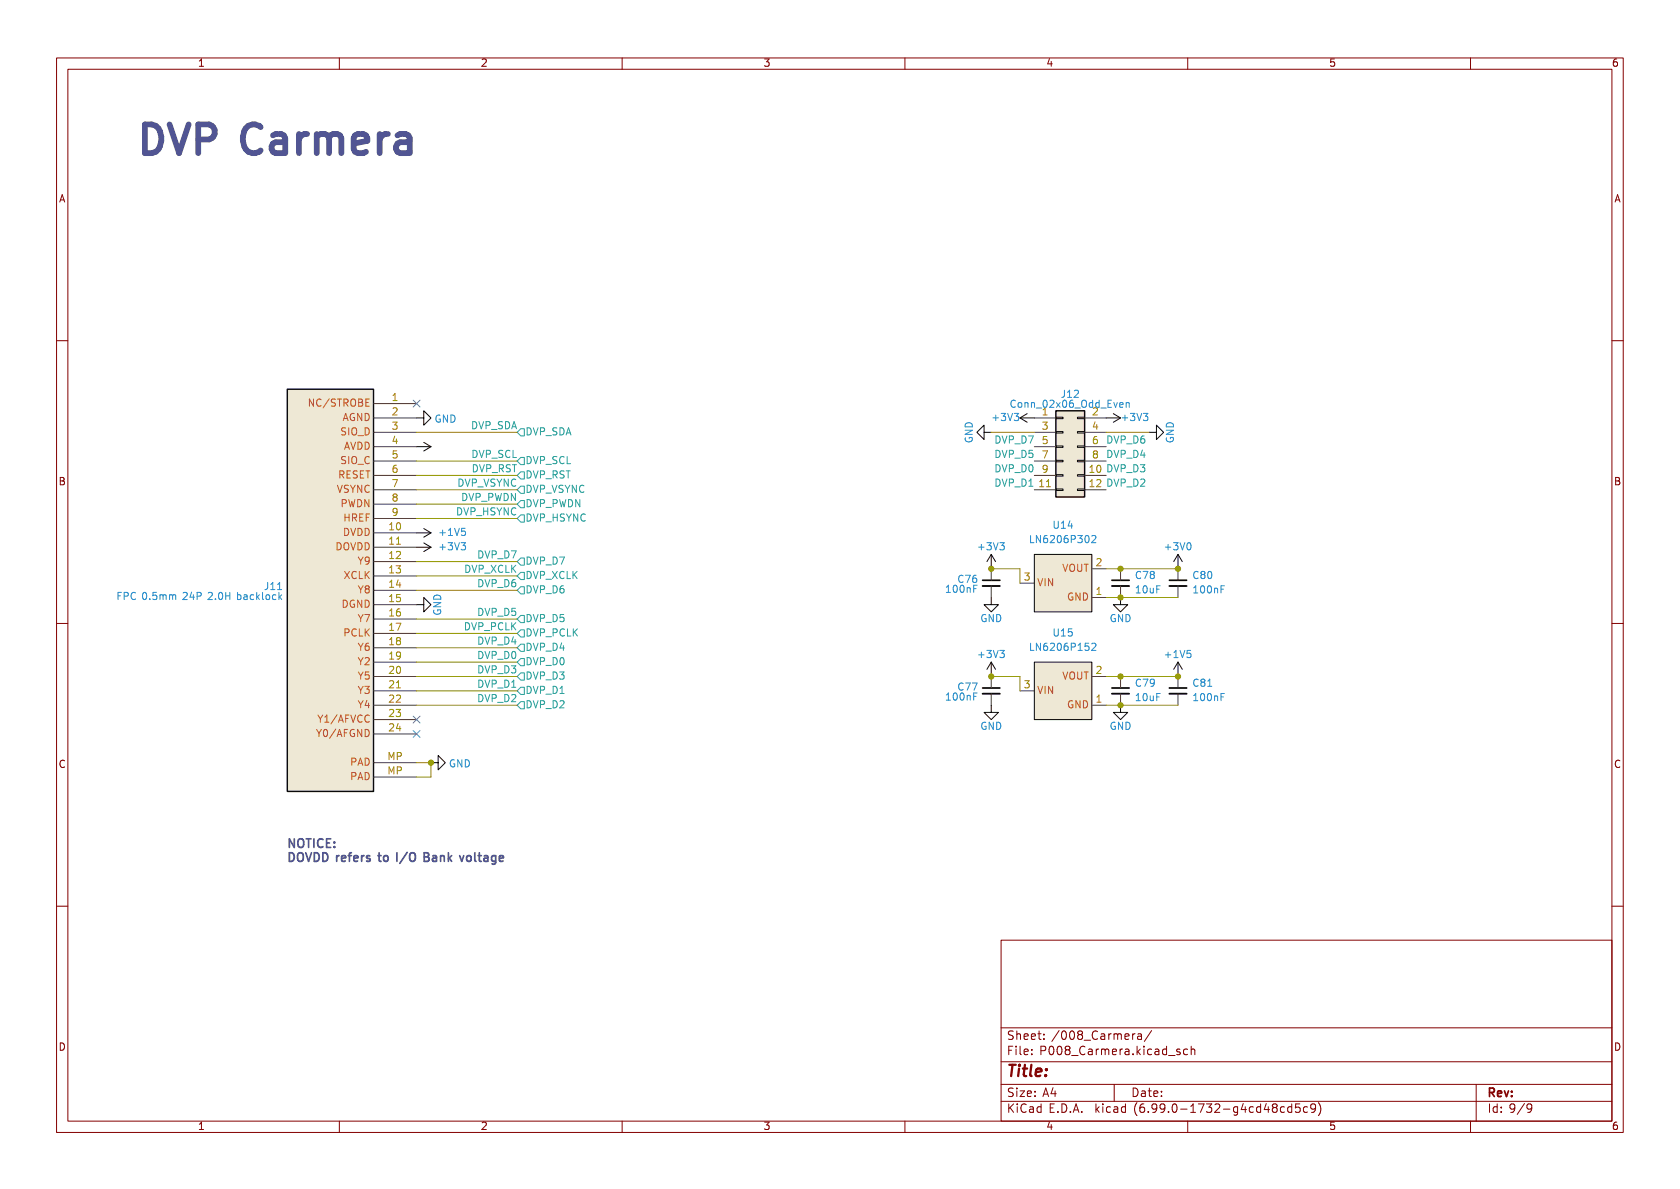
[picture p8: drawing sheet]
<svg xmlns="http://www.w3.org/2000/svg" width="297mm" height="210mm" viewBox="0 0 297 210" stroke-linecap="round" stroke-linejoin="round" font-family="sans-serif">
<g fill="none" stroke="#840000" stroke-width=".18">
<path d="M10 10.2h277v190.1h-277zM12 12.2h273v186.1h-273zM60 10.2v2M110 10.2v2M160 10.2v2M210 10.2v2M260 10.2v2M10 60.2h2M285 60.2h2M10 110.2h2M285 110.2h2M10 160.2h2"/>
<path d="M177 166.3h108v32h-108zM285 160.2h2M60 198.3v2M110 198.3v2M160 198.3v2M177 194.8h108M177 191.8h108M177 187.8h108M177 181.8h108M185.8 193.4h1M186.5 192.9v1M197 191.8v3"/>
<path d="M199.1 182.8l.4 .1 .1 .3-.7 .1M199.5 183.7l-.4 .1M200.3 182.8v1M200.7 182.8l-.3 .1-.1 .2M201.2 182.9h.6v.9M201.8 183.2h-.5a.29 .29 0 0 0-.2 .3 .29 .29 0 0 0 .2 .3l.5-.1M203.6 182.2l-1.3 2M206.6 186.6h1.2M208.6 185.6l-.3-.1-.3 .2 .1 .2 .5 .2v.3h-.6M210 185.6l-.5-.1-.2 .3v.4l.1 .2h.6M210 198.3v2M210.6 185.6l.2-.1 .4 .1 .1 .9"/>
<path d="M210.6 185v1.5M223.9 195.1l-.4 1.1h1M224.2 195.7v1M225.2 195.8l-.2-.2 .2-.4h.3l.3 .3-.3 .3M225.2 195.8l-.2 .3v.5l.2 .1 .5-.1 .1-.2-.1-.4-.2-.2M225.2 195.8h.3M227.1 195.8l-.4-.1-.3 .3v.4l.1 .2h.6M228.4 195.8l-.4-.1-.3 .3v.4l.1 .2h.6M228.4 195.2v1.5M229.8 195.2h-.7l-.1 .7 .2-.1h.5l.2 .3-.1 .5-.2 .1-.6-.1M231.2 195.8l-.5-.1-.2 .3v.4l.1 .2h.6M232.6 195.8l-.3 .3h-.4l-.2-.3 .2-.5 .4-.1 .2 .1a.99 .99 0 0 1-.3 1.4h-.3"/>
<path d="M233.1 195a1.72 1.72 0 0 1 0 2.3M260 198.3v2M261 191.8v6.5M269.5 195.1l-1.2 2M270.8 195.8l-.3 .3h-.2l-.3-.3 .1-.5 .4-.1 .3 .1a.99 .99 0 0 1-.4 1.4h-.3"/>
</g>
<g fill="none" stroke="#0a0a0a" stroke-width=".18">
<path d="M73.7 73.9h1.2v1.3l1.3-1.3-1.3-1.3v1.3M73.7 79h2.5M74.9 78.2l1.3 .8M76.2 79l-1.3 .8M174 76.4v-1.2l-1.3 1.2 1.3 1.3v-1.3h1.3M180.3 73.9h2.6M180.3 73.9l1.3 .8M181.6 73.1l-1.3 .8M186.7 78.9h1.3v.2h-1.3zM186.7 76.3h1.3v.3h-1.3zM186.7 73.8h1.3v.2h-1.3zM190.5 78.9h1.3v.2h-1.3z"/>
<path d="M190.5 76.3h1.3v.3h-1.3zM190.5 73.8h1.3v.2h-1.3zM195.6 73.9h2.5M196.8 73.1l1.3 .8M198.1 73.9l-1.3 .8M203.2 76.4h1.3v-1.2l1.2 1.2-1.2 1.3v-1.3M73.7 96.8h2.5M73.7 94.2h2.5M74.9 96l1.3 .8M74.9 93.5l1.3 .7M76.2 96.8l-1.3 .7M76.2 94.2l-1.3 .8"/>
<path d="M175.3 98v2.6M175.3 98l-.8 1.3M175.3 98l.7 1.3M182.9 98h10.1v10.2h-10.1zM186.7 86.5h1.3v.2h-1.3zM186.7 83.9h1.3v.3h-1.3zM186.7 81.4h1.3v.3h-1.3zM190.5 86.5h1.3v.2h-1.3zM190.5 83.9h1.3v.3h-1.3zM190.5 81.4h1.3v.3h-1.3zM208.3 98v2.6M208.3 98l-.8 1.3"/>
<path d="M208.3 98l.7 1.3M73.7 106.9h1.2v1.3l1.3-1.3-1.3-1.2v1.2M175.3 105.7v1.2h1.2l-1.2 1.3-1.3-1.3h1.3M175.3 117.1l-.8 1.3M175.3 117.1v2.5M175.3 117.1l.7 1.3M182.9 117.1h10.1v10.1h-10.1zM198.1 105.7v1.2h1.3l-1.3 1.3-1.3-1.3h1.3M208.3 117.1l-.8 1.3M208.3 117.1v2.5M208.3 117.1l.7 1.3M76.2 134.9h1.3v1.2l1.2-1.2-1.2-1.3v1.3"/>
<path d="M175.3 124.7v1.3h1.2l-1.2 1.2-1.3-1.2h1.3M198.1 124.7v1.3h1.3l-1.3 1.2-1.3-1.2h1.3"/>
</g>
<path d="M173.7 103.6h3.1M196.6 103.6h3M206.8 103.6h3M173.7 122.7h3.1M196.6 122.7h3M206.8 122.7h3" fill="none" stroke="#0a0a0a" stroke-width=".33"/>
<path d="M173.7 102.6h3.1M196.6 102.6h3M206.8 102.6h3M173.7 121.7h3.1M196.6 121.7h3M206.8 121.7h3" fill="none" stroke="#0a0a0a" stroke-width=".3"/>
<g fill="none" stroke="#493f36" stroke-width=".18">
<path d="M66 73.9h7.7M66 76.4h7.7M66 79h7.7M66 71.4h7.7M182.9 73.9h3.8M182.9 76.4h3.8M182.9 79h3.8M191.8 73.9h3.8M191.8 76.4h3.8M191.8 79h3.8M66 84.1h7.7M66 86.6h7.7"/>
<path d="M66 81.5h7.7M66 94.2h7.7M66 96.8h7.7M66 99.3h7.7M66 89.1h7.7M66 91.7h7.7M182.9 84.1h3.8M182.9 86.6h3.8M182.9 81.5h3.8M191.8 84.1h3.8M191.8 86.6h3.8M191.8 81.5h3.8"/>
<path d="M66 101.8h7.7M66 104.4h7.7M66 106.9h7.7M66 109.5h7.7M66 112h7.7M66 114.5h7.7M66 117.1h7.7M66 119.6h7.7M175.3 100.6v2M175.3 103.6v2.1M175.3 119.6v2.1M180.3 103.1h2.6"/>
<path d="M193 105.7h2.6M193 100.6h2.6M193 119.6h2.6M198.1 100.6v2M198.1 103.6v2.1M198.1 119.6v2.1M208.3 100.6v2M208.3 103.6v2.1M208.3 119.6v2.1M66 122.2h7.7M66 124.7h7.7M66 127.2h7.7"/>
<path d="M66 129.8h7.7M66 134.9h7.7M66 137.4h7.7M175.3 122.7v2M180.3 122.2h2.6M193 124.7h2.6M198.1 122.7v2M208.3 122.7v2"/>
</g>
<g fill="#eee8d5" stroke="#eee8d5" stroke-width=".18">
<path d="M182.9 98h10.1v10.2h-10.1z"/>
<path d="M186.7 72.6h5.1v15.3h-5.1z"/>
<path d="M50.8 68.8h15.2v71.1h-15.2z"/>
<path d="M182.9 117.1h10.1v10.1h-10.1z"/>
</g>
<g fill="none" stroke="#268bd2" stroke-width=".18">
<path d="M199.1 71.2v.8M199.1 71.3l.2-.1h.3l.1 .8M182.2 94.7v1.3h.6M193.5 94.7l.3 .2-.1 .3-.7 .8h.8M20.9 105.4h.4M21.5 104.8h-.6v1.2M22 105.4h.4M22.4 104.8h-.4v1.2M48.8 105.2h-.4l-.2 .2 .1 .6h.5M49.3 104.8v1.2M49.4 105.5l.4 .5M49.8 105.2l-.5 .5"/>
<path d="M182.2 113.7v1.3h.6M193.5 113.7l.3 .3-.1 .3-.7 .7h.8"/>
</g>
<path d="M50.8 68.8h15.2v71.1h-15.2zM186.7 72.6h5.1v15.3h-5.1z" fill="none" stroke="#0a0a0a" stroke-width=".25"/>
<path d="M56 129l.4 .7" fill="none" stroke="#cb4b16" stroke-width=".18"/>
<g fill="none" stroke="#2aa198" stroke-width=".18">
<path d="M92.1 75.8h.6v1.3h-.6l-.7-.7zM91.4 86.6l.7-.6h.6v1.2h-.6zM92.1 80.9h.6v1.3h-.6l-.7-.7zM92.1 88.5h.6v1.3h-.6l-.7-.7zM92.1 83.4h.6v1.3h-.6l-.7-.6zM92.1 91.1h.6v1.2h-.6l-.7-.6zM92.1 98.7h.6v1.2h-.6l-.7-.6zM91.4 114.5l.7-.6h.6v1.3h-.6zM91.4 104.4l.7-.6h.6v1.2h-.6zM92.1 111.4h.6v1.2h-.6l-.7-.6zM92.1 116.5h.6v1.2h-.6l-.7-.6zM92.1 119h.6v1.3h-.6l-.7-.7z"/>
<path d="M92.1 101.2h.6v1.3h-.6l-.7-.7zM92.1 108.8h.6v1.3h-.6l-.7-.6zM92.1 124.1h.6v1.2h-.6l-.7-.6zM92.1 121.5h.6v1.3h-.6l-.7-.6z"/>
</g>
<path d="M26.8 22h-1.2v5.1h1.2" fill="none" stroke="#515593" stroke-width="1"/>
<path d="M85.6 151.4h.6l.1 .9M86.3 151.7h-.5a.3 .3 0 0 0-.3 .3 .3 .3 0 0 0 .3 .3l.5-.1M87.6 151.4l-.4-.1-.3 .3v.4l.2 .2h.5M87.6 151.3v1.2l-.2 .3h-.4M88.3 151.8l.7-.1-.1-.3-.4-.1-.2 .2 .1 .7h.5" fill="none" stroke="#515593" stroke-width=".3"/>
<g fill="none" stroke="#990" stroke-width=".18">
<path d="M73.7 76.4h17.7M175.3 76.4h7.6M195.6 76.4h7.6M73.7 84.1h17.7M73.7 81.5h17.7M73.7 89.1h17.7M73.7 99.3h17.7M73.7 91.7h17.7M73.7 86.6h17.7M73.7 114.5h17.7M73.7 117.1h17.7M73.7 119.6h17.7"/>
<path d="M73.7 104.4h17.7M73.7 109.5h17.7M73.7 112h17.7M73.7 101.8h17.7M175.3 119.6h5v2.6M175.3 100.6h5v2.5M195.6 119.6h12.7M195.6 100.6h12.7M195.6 105.7h12.7M73.7 134.9h2.5v2.5h-2.5M73.7 122.2h17.7M73.7 124.7h17.7"/>
<path d="M195.6 124.7h12.7"/>
</g>
<path d="M73.1 70.8l1.2 1.2M74.3 70.8l-1.2 1.2M73.1 126.6l1.2 1.3M73.1 129.2l1.2 1.2M74.3 126.6l-1.2 1.3M74.3 129.2l-1.2 1.2" fill="none" stroke="#6c71c4" stroke-width=".18"/>
<g fill="#859900" stroke="#859900" stroke-width=".18">
<circle cx="208.3" cy="100.6" r=".46"/>
<circle cx="198.1" cy="124.7" r=".46"/>
<circle cx="175.3" cy="100.6" r=".46"/>
<circle cx="198.1" cy="119.6" r=".46"/>
<circle cx="208.3" cy="119.6" r=".46"/>
<circle cx="175.3" cy="119.6" r=".46"/>
<circle cx="198.1" cy="105.7" r=".46"/>
<circle cx="198.1" cy="100.6" r=".46"/>
<circle cx="76.2" cy="134.9" r=".46"/>
</g>
<text font-size="7.1" fill="#515593" x="28.4" y="28.2">DVP Carmera</text>
<text font-size="2.8" fill="#840000" x="178" y="190.6">Title:</text>
<g font-size="2.1" fill="#515593">
<text x="50.8" y="150.2">NOTICE:</text>
<text x="50.8" y="152.6">DOVDD refers to I/O Bank voltage</text>
</g>
<g font-size="2.1" fill="#840000">
<text x="178" y="184">Sheet: /008_Carmera/</text>
<text x="178" y="186.7">File: P008_Carmera.kicad_sch</text>
<text x="178" y="196.9">KiCad E.D.A. kicad (6.99.0-1732-g4cd48cd5c9)</text>
<text x="178" y="194.1">Size: A4</text>
<text x="200" y="194.1">Date:</text>
<text x="263" y="194.1">Rev:</text>
<text x="263" y="196.9">Id: 9/9</text>
</g>
<g font-size="1.8" fill="#840000">
<text x="35" y="11.9">1</text>
<text x="85" y="11.9">2</text>
<text x="135" y="11.9">3</text>
<text x="185" y="11.9">4</text>
<text x="235" y="11.9">5</text>
<text x="285" y="11.9">6</text>
<text x="10.3" y="35.9">A</text>
<text x="285.3" y="35.9">A</text>
<text x="10.3" y="85.9">B</text>
<text x="285.3" y="85.9">B</text>
<text x="10.3" y="135.9">C</text>
<text x="285.3" y="135.9">C</text>
<text x="10.3" y="185.9">D</text>
<text x="285.3" y="185.9">D</text>
<text x="35" y="199.9">1</text>
<text x="85" y="199.9">2</text>
<text x="135" y="199.9">3</text>
<text x="185" y="199.9">4</text>
<text x="235" y="199.9">5</text>
<text x="285" y="199.9">6</text>
</g>
<g font-size="1.8" fill="#b58900">
<text x="69.4" y="71.1">1</text>
<text x="69.4" y="73.7">2</text>
<text x="69.4" y="76.2">3</text>
<text x="184.3" y="76.2">3</text>
<text x="193.2" y="76.2">4</text>
<text x="69.4" y="78.7">4</text>
<text x="69.4" y="81.3">5</text>
<text x="69.4" y="83.8">6</text>
<text x="184.3" y="78.7">5</text>
<text x="184.3" y="81.3">7</text>
<text x="184.3" y="83.8">9</text>
<text x="193.2" y="78.7">6</text>
<text x="193.2" y="81.3">8</text>
<text x="69.4" y="86.4">7</text>
<text x="69.4" y="88.9">8</text>
<text x="183.8" y="86.4">11</text>
<text x="68.9" y="94">10</text>
<text x="69.4" y="91.4">9</text>
<text x="68.9" y="96.5">11</text>
<text x="68.9" y="99.1">12</text>
<text x="68.9" y="101.6">13</text>
<text x="193.8" y="100.3">2</text>
<text x="68.9" y="104.1">14</text>
<text x="68.9" y="106.7">15</text>
<text x="181.1" y="102.9">3</text>
<text x="193.8" y="105.4">1</text>
<text x="68.9" y="109.2">16</text>
<text x="68.9" y="111.8">17</text>
<text x="68.9" y="114.3">18</text>
<text x="68.9" y="116.8">19</text>
<text x="68.9" y="119.4">20</text>
<text x="193.8" y="119.4">2</text>
<text x="68.9" y="121.9">21</text>
<text x="68.9" y="124.5">22</text>
<text x="181.1" y="121.9">3</text>
<text x="193.8" y="124.5">1</text>
<text x="68.9" y="127">23</text>
<text x="68.9" y="129.5">24</text>
<text x="68.5" y="134.6">MP</text>
<text x="68.5" y="137.2">MP</text>
</g>
<g font-size="1.8" fill="#268bd2">
<text x="187.8" y="70.4">J12</text>
<text x="76.8" y="74.8">GND</text>
<text x="175.7" y="74.5">+3V3</text>
<text x="179.2" y="72.2">Conn_02x06_Odd_Even</text>
<text x="184.3" y="73.7">1</text>
<text x="193.2" y="73.7">2</text>
<text x="198.6" y="74.5">+3V3</text>
<text x="172.1" y="78.4" transform="rotate(-90 172.1 78.4)">GND</text>
<text x="207.6" y="78.4" transform="rotate(-90 207.6 78.4)">GND</text>
<text x="77.9" y="94.9">+1V5</text>
<text x="186.3" y="93.6">U14</text>
<text x="77.9" y="97.4">+3V3</text>
<text x="173.2" y="97.4">+3V3</text>
<text x="182.7" y="96.1">LN6206P302</text>
<text x="206.2" y="97.4">+3V0</text>
<text x="22.5" y="106.2">FPC 0.5mm 24P 2.0H backlock</text>
<text x="46.9" y="104.4">J11</text>
<text x="167.5" y="104.9">100nF</text>
<text x="169.5" y="103.2">C76</text>
<text x="200.9" y="102.5">C78</text>
<text x="200.9" y="105">10uF</text>
<text x="211" y="102.5">C80</text>
<text x="211.2" y="105">100nF</text>
<text x="78.1" y="108.9" transform="rotate(-90 78.1 108.9)">GND</text>
<text x="173.3" y="110.1">GND</text>
<text x="186.3" y="112.6">U15</text>
<text x="196.2" y="110.1">GND</text>
<text x="173.2" y="116.5">+3V3</text>
<text x="182.7" y="115.2">LN6206P152</text>
<text x="206.2" y="116.5">+1V5</text>
<text x="167.5" y="124">100nF</text>
<text x="169.5" y="122.2">C77</text>
<text x="200.9" y="121.5">C79</text>
<text x="200.9" y="124.1">10uF</text>
<text x="211" y="121.5">C81</text>
<text x="211.2" y="124.1">100nF</text>
<text x="173.3" y="129.2">GND</text>
<text x="196.2" y="129.2">GND</text>
<text x="79.3" y="135.8">GND</text>
</g>
<g font-size="1.8" fill="#cb4b16">
<text x="55.1" y="72">NC/STROBE</text>
<text x="60.2" y="77.1">SIO_D</text>
<text x="60.3" y="74.5">AGND</text>
<text x="60.2" y="82.2">SIO_C</text>
<text x="60.5" y="79.6">AVDD</text>
<text x="59.4" y="87.2">VSYNC</text>
<text x="59.6" y="84.7">RESET</text>
<text x="60.1" y="89.8">PWDN</text>
<text x="60.5" y="94.9">DVDD</text>
<text x="60.7" y="92.3">HREF</text>
<text x="59.1" y="97.4">DOVDD</text>
<text x="63.4" y="99.9">Y9</text>
<text x="187.6" y="101.2">VOUT</text>
<text x="60.3" y="107.6">DGND</text>
<text x="60.7" y="102.5">XCLK</text>
<text x="63.4" y="105">Y8</text>
<text x="183.4" y="103.8">VIN</text>
<text x="188.6" y="106.3">GND</text>
<text x="60.7" y="112.6">PCLK</text>
<text x="63.4" y="110.1">Y7</text>
<text x="63.4" y="115.2">Y6</text>
<text x="63.4" y="117.7">Y2</text>
<text x="63.4" y="120.3">Y5</text>
<text x="63.4" y="122.8">Y3</text>
<text x="63.4" y="125.3">Y4</text>
<text x="183.4" y="122.8">VIN</text>
<text x="187.6" y="120.3">VOUT</text>
<text x="188.6" y="125.3">GND</text>
<text x="56.6" y="130.4">Y0/AFGND</text>
<text x="56.8" y="127.9">Y1/AFVCC</text>
<text x="61.8" y="135.5">PAD</text>
<text x="61.8" y="138">PAD</text>
</g>
<g font-size="1.8" fill="#2aa198">
<text x="83.1" y="76.1">DVP_SDA</text>
<text x="92.9" y="77.1">DVP_SDA</text>
<text x="83.3" y="83.7">DVP_RST</text>
<text x="83.3" y="81.2">DVP_SCL</text>
<text x="92.9" y="82.2">DVP_SCL</text>
<text x="176" y="78.6">DVP_D7</text>
<text x="176" y="81.2">DVP_D5</text>
<text x="176" y="83.7">DVP_D0</text>
<text x="192.7" y="83.8">10 DVP_D3</text>
<text x="195.6" y="81.2">DVP_D4</text>
<text x="195.6" y="78.6">DVP_D6</text>
<text x="80.7" y="86.3">DVP_VSYNC</text>
<text x="81.4" y="88.8">DVP_PWDN</text>
<text x="92.9" y="89.8">DVP_PWDN</text>
<text x="92.9" y="84.7">DVP_RST</text>
<text x="92.9" y="87.2">DVP_VSYNC</text>
<text x="176" y="86.3">DVP_D1</text>
<text x="192.7" y="86.4">12 DVP_D2</text>
<text x="80.6" y="91.3">DVP_HSYNC</text>
<text x="92.9" y="92.3">DVP_HSYNC</text>
<text x="82" y="101.5">DVP_XCLK</text>
<text x="84.6" y="99">DVP_D7</text>
<text x="92.9" y="99.9">DVP_D7</text>
<text x="84.6" y="104">DVP_D6</text>
<text x="92.9" y="105">DVP_D6</text>
<text x="92.9" y="102.5">DVP_XCLK</text>
<text x="82" y="111.7">DVP_PCLK</text>
<text x="84.6" y="109.1">DVP_D5</text>
<text x="92.9" y="112.6">DVP_PCLK</text>
<text x="92.9" y="110.1">DVP_D5</text>
<text x="84.6" y="114.2">DVP_D4</text>
<text x="84.6" y="119.3">DVP_D3</text>
<text x="84.6" y="116.7">DVP_D0</text>
<text x="92.9" y="115.2">DVP_D4</text>
<text x="92.9" y="117.7">DVP_D0</text>
<text x="84.6" y="124.4">DVP_D2</text>
<text x="84.6" y="121.8">DVP_D1</text>
<text x="92.9" y="125.3">DVP_D2</text>
<text x="92.9" y="122.8">DVP_D1</text>
<text x="92.9" y="120.3">DVP_D3</text>
</g>
</svg>
